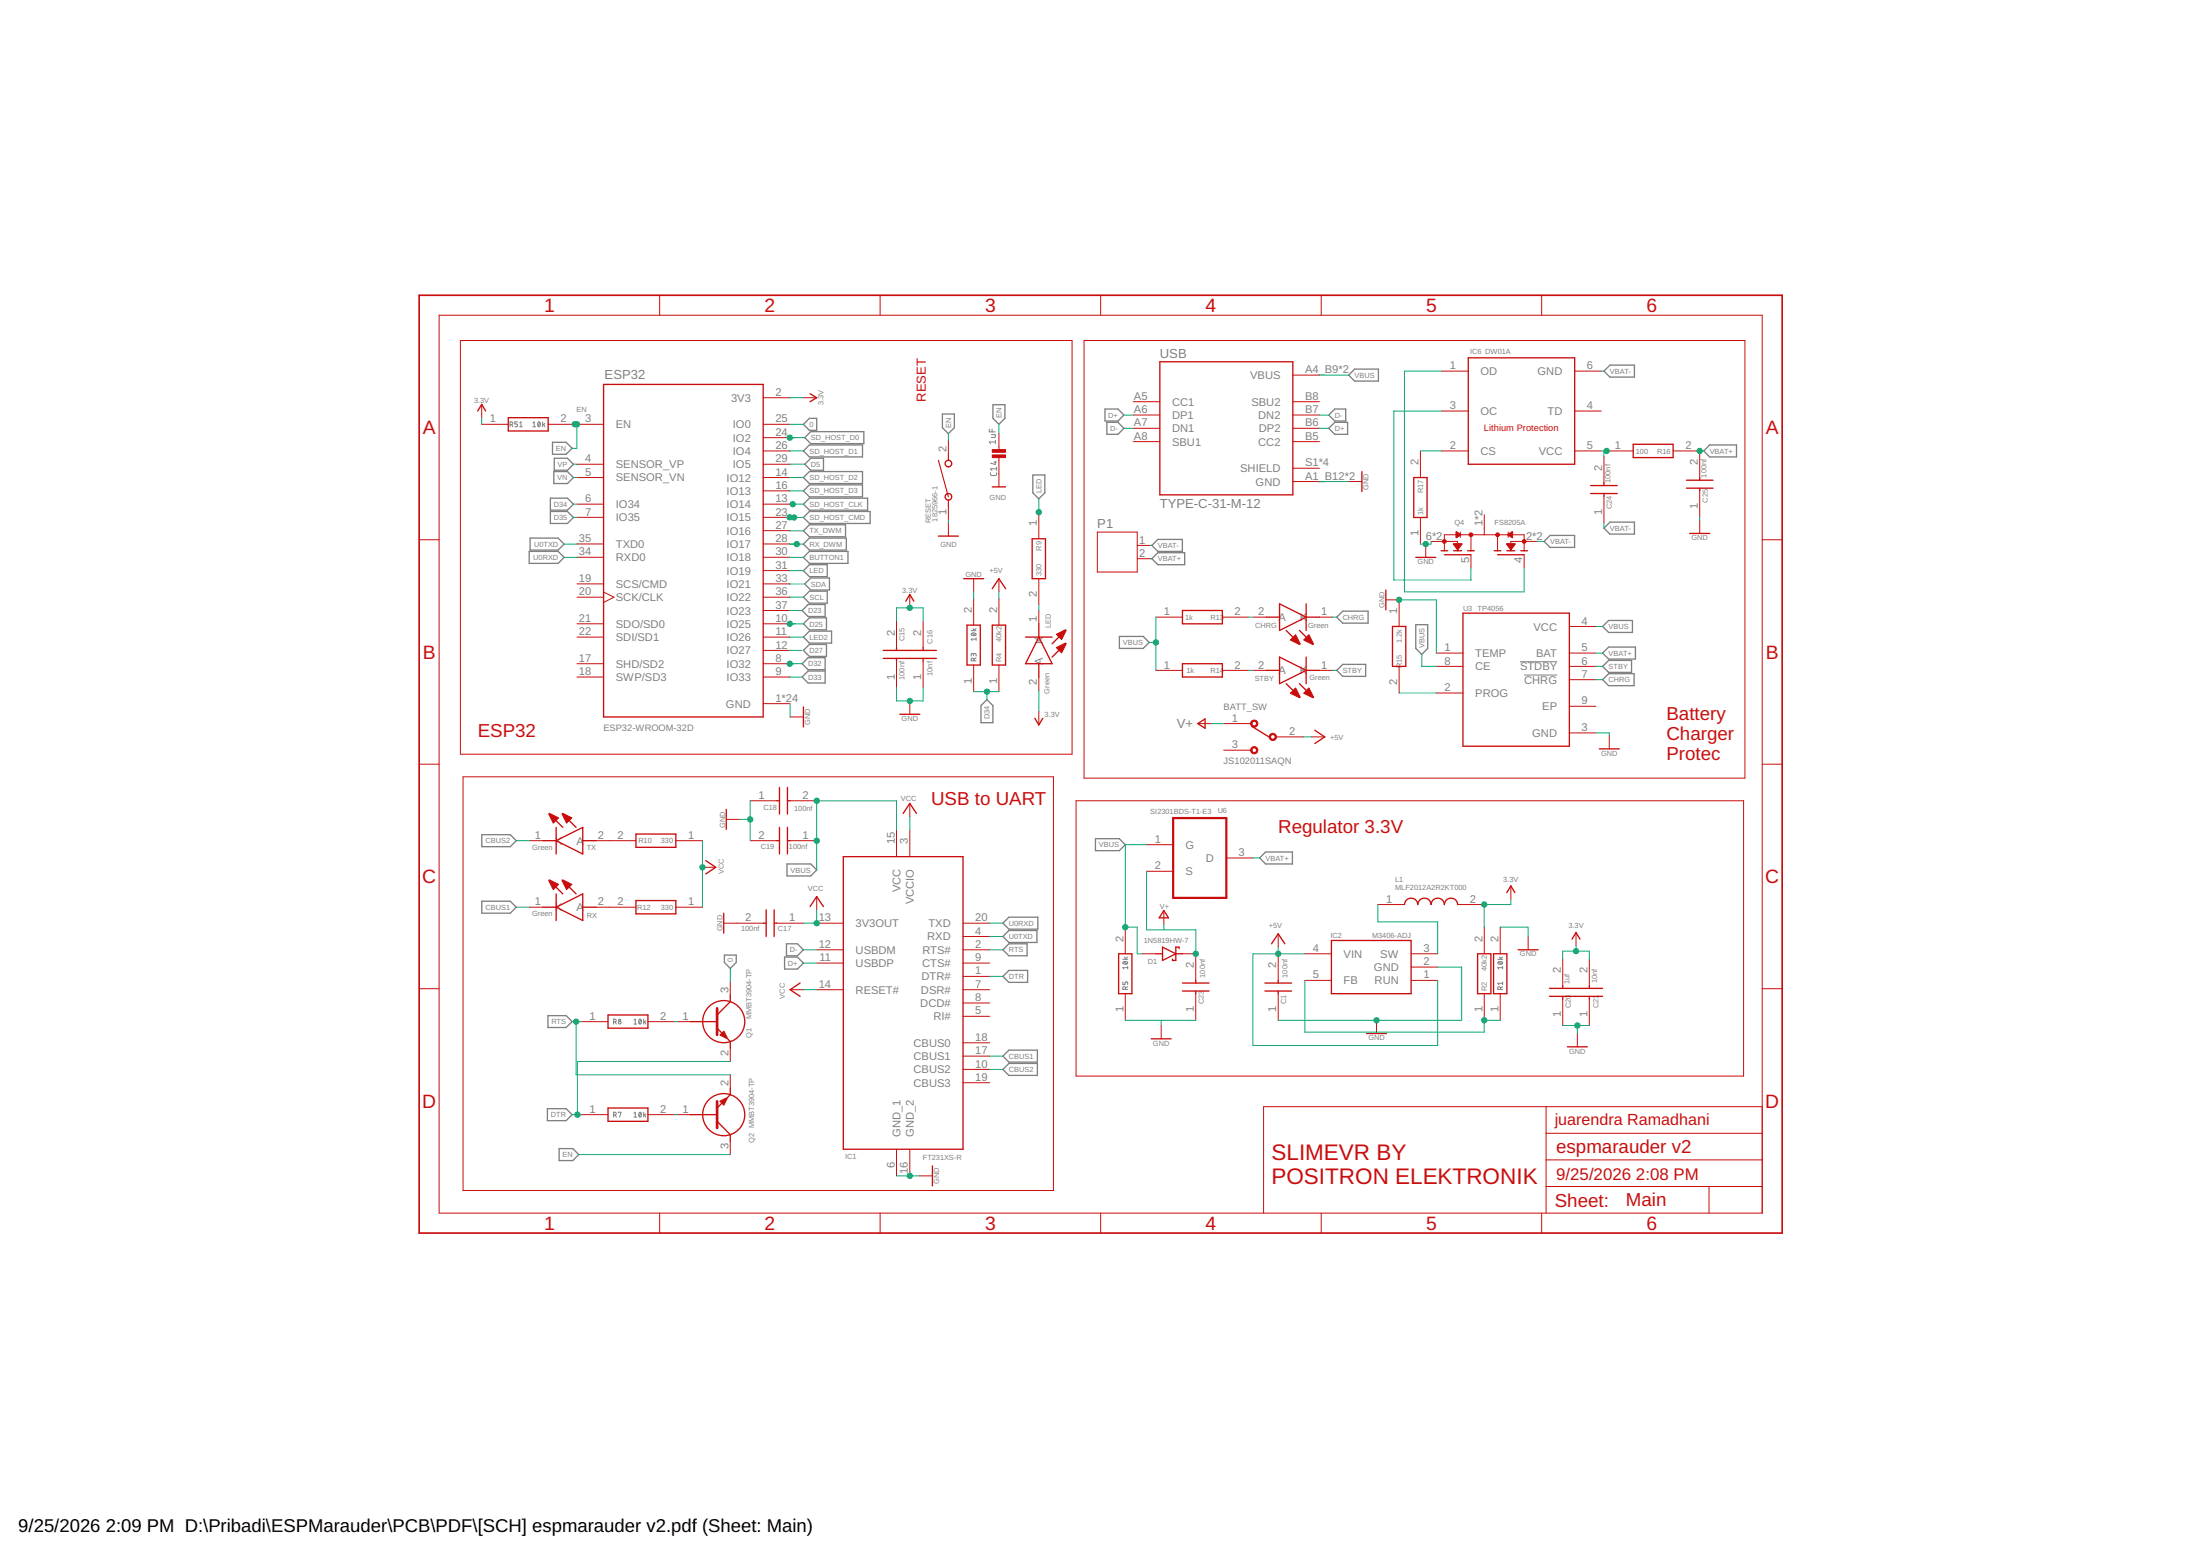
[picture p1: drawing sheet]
<svg xmlns="http://www.w3.org/2000/svg" width="420mm" height="297mm" viewBox="0 0 420 297" stroke-linecap="round" stroke-linejoin="round" font-family="sans-serif">
<g fill="none" stroke="#808080" stroke-width=".19">
<path d="M97.4 81h.5v-.4l-.5-.1v1M97.7 81l.2 .5M98.8 80.5h-.5v.4h.3l.2 .3-.1 .2-.4 .1M99.3 81.5h.5M99.3 80.8l.2-.3v1M101.8 80.8l.2-.3v1M101.8 81.5h.5M102.8 80.6a.44 .44 0 0 1 .4 .4 .44 .44 0 0 1-.4 .4l-.1-.4zM103.1 80.8l-.4 .5M103.6 80.5v1M103.8 81l.3 .5M104.1 80.8l-.5 .4"/>
<path d="M188.9 81.9v.5h1.2M189.2 90.3v.3l.2 .2h.8l.1-.2v-.3M189.3 83h.8l-.1 .5h-.7M189.5 81.9v.5M189.8 88.2h.5M190.1 88v.7l-.9-.3M190.1 84.4h-1.2l.3 .3M190.1 84.1v.6M190.3 89.2v.6M190.3 89.5h-1.1l.2 .3M185.8 120l.3 .4M186.4 120l-.4 .2"/>
<path d="M185.5 120.4h.9M185.5 121a.5 .5 0 0 1 .5-.2 .5 .5 0 0 1 .4 .4 .49 .49 0 0 1-.5 .2 .49 .49 0 0 1-.4-.4zM185.7 120.9l.5 .4M185.9 125l.1-.2h.3l.1 .4M185.9 125.1v-.3h-.3l-.1 .4M186 126.2l-.1-.5-.4 .1v.4h.9M186.4 122h-.9l.2 .3M186.4 121.8v.5M186.4 125.6l-.4 .2M290.3 126.3h7.1M291.1 128.9h6.3M117.2 195.1h.4v-.5l-.4-.1v1"/>
<path d="M117.5 195.1l.2 .4M121.1 194.8l.2-.3v1M121.1 195.5h.5M122.1 194.6a.44 .44 0 0 1 .4 .4 .44 .44 0 0 1-.4 .5l-.1-.5zM122.4 194.8l-.4 .5M122.9 194.5v1M123.1 195.1l.2 .4M123.3 194.9l-.4 .3M214.4 187.5v.5h.4l.1-.4 .2-.1 .2 .1 .1 .4M214.4 183.1h1M214.5 183.7a.49 .49 0 0 1 .5-.2 .49 .49 0 0 1 .3 .4 .5 .5 0 0 1-.8-.2zM214.7 183.6l.5 .4"/>
<path d="M214.7 182.7l.4 .4M214.9 188.6v-.2h-.4l-.1 .5h1M214.9 188.6v.3M215.4 184.7h-1l.3 .3M215.4 184.5v.5M215.4 182.7l-.5 .2M215.4 188.4l-.5 .2M286 183.1h1M286.1 183.7a.5 .5 0 0 1 .9 .2 .49 .49 0 0 1-.5 .2 .49 .49 0 0 1-.4-.4zM286.3 183.6l.5 .4M286.4 182.7l.3 .4M286.6 188.6l-.1-.2h-.3l-.2 .5h1"/>
<path d="M286.6 188.6v.3M287 184.7h-1l.3 .3M287 184.5v.5M287 187.5v.5M287 182.7l-.5 .2M287 188.4l-.4 .2M287 187.7h-1l.3 .3M117.2 212.9l.4-.2v-.4h-.4v1M117.5 212.9l.2 .4M118.1 212.4v-.1h.5l-.3 1M121.1 212.5l.2-.2v1M121.1 213.3h.5"/>
<path d="M122.1 212.4a.44 .44 0 0 1 .4 .4 .44 .44 0 0 1-.4 .4l-.1-.4zM122.4 212.5l-.4 .6M122.9 212.3v1M123.1 212.8l.2 .5M123.3 212.6l-.4 .4"/>
<circle cx="118.3" cy="195.2" r=".26"/>
<circle cx="118.3" cy="194.8" r=".21"/>
</g>
<g fill="none" stroke="#808080" stroke-width=".25">
<path d="M180 79h2.3v2.6l-1.2 1.2-1.1-1.2zM189.6 77.3h2.3v2.6l-1.1 1.1-1.2-1.1zM211 78.1h2.5l1.2 1.1-1.2 1.2h-2.5zM253.8 79.2l1.1-1.1h2.1v2.3h-2.1zM258.7 70.5h4.5v2.2h-4.5l-1.1-1.1zM307.5 69.7h4.6v2.3h-4.6l-1.2-1.2zM105.1 95.1h3.3l1.1 1.1-1.1 1.2h-3.3zM105.1 97.6h3.3l1.1 1.2-1.1 1.1h-3.3zM105.5 84.4h2.6l1.2 1.2-1.2 1.1h-2.6zM105.8 90h2.6l1.1 1.2-1.1 1.1h-2.6zM105.9 87.5h2.5l1.1 1.1-1.1 1.2h-2.5zM153.4 81l1.2-1.1h1.4v2.2h-1.4z"/>
<path d="M153.4 91.2l1.2-1.2h10.1v2.3h-10.1zM153.4 96.2l1.2-1.1h11.1v2.3h-11.1zM153.4 98.8l1.2-1.2h11.6v2.3h-11.6zM153.4 93.7l1.2-1.1h10.1v2.2h-10.1zM153.7 88.6l1.1-1.1h2.5v2.3h-2.5zM153.7 83.5l1.1-1.1h10.2v2.3h-10.2zM154.6 84.9h10.1v2.3h-10.1l-1.2-1.1zM197.3 90.7h2.2v3.4l-1.1 1.1-1.1-1.1zM211.4 80.6h2.1l1.2 1.2-1.2 1.1h-2.1zM253.8 81.8l1.1-1.2h2.5v2.3h-2.5zM307.5 99.7h4.6v2.3h-4.6l-1.2-1.2zM326.5 84.9h5.1v2.3h-5.1l-1.1-1.1z"/>
<path d="M101.1 105.3h5.5l1.1 1.1-1.1 1.1h-5.5zM101.2 102.7h5.4l1.1 1.2-1.1 1.1h-5.4zM153.2 116.5l1.1-1.1h3.3v2.3h-3.3zM153.4 103.9l1.2-1.2h7v2.3h-7zM153.4 106.4l1.2-1.1h7.3v2.2h-7.3zM153.4 101.3l1.2-1.1h6.9v2.3h-6.9zM153.4 119.1l1.2-1.2h3.2v2.3h-3.2zM153.4 114l1.2-1.1h3.4v2.2h-3.4zM153.7 111.5l1.1-1.2h3.6v2.3h-3.6zM154.6 107.8h3.4v2.3h-3.4l-1.2-1.2zM220 104.1l1.1-1.1h4.7v2.3h-4.7zM220 106.7l1.1-1.2h5.2v2.3h-5.2z"/>
<path d="M255.3 117.8l1.1-1.1h4.9v2.3h-4.9zM270.4 119.3h2.3v4.5l-1.2 1.1-1.1-1.1zM296 102.2h4.7v2.3h-4.7l-1.1-1.1zM306.1 119.6l1.1-1.2h4.6v2.3h-4.6zM153.2 126.7l1.1-1.1h3.3v2.2h-3.3zM153.2 129.2l1.1-1.1h3.3v2.3h-3.3zM153.4 124.2l1.2-1.2h3.2v2.3h-3.2zM153.4 121.6l1.2-1.1h4.2v2.3h-4.2zM187.3 134.7l1.2-1.1 1.1 1.1v3.3h-2.3zM213.8 121.5h4.5l1.2 1.1-1.2 1.2h-4.5zM256.4 126.8h4.4v2.3h-4.4l-1.1-1.1zM306.1 127.2l1.1-1.1h4.4v2.3h-4.4z"/>
<path d="M306.1 129.8l1.1-1.2h4.9v2.3h-4.9zM306.1 124.7l1.1-1.2h5.1v2.3h-5.1zM92 159.3h5.5l1.1 1.2-1.1 1.1h-5.5zM92 172h5.5l1.1 1.2-1.1 1.1h-5.5zM150.3 164.9h4.5l1.2 1.2-1.2 1.1h-4.5zM191.5 178.8l1.2-1.2h5.3v2.3h-5.3zM191.5 176.2l1.2-1.1h5.5v2.3h-5.5zM209.2 160.1h4.6l1.1 1.1-1.1 1.2h-4.6zM240.6 163.8l1.1-1.2h5.1v2.3h-5.1zM104.6 193.9h3.5l1.2 1.1-1.2 1.2h-3.5zM138.3 182.3h2.3v1.4l-1.1 1.2-1.2-1.2zM149.8 182.7h2.5l1.1 1.2-1.1 1.1h-2.5z"/>
<path d="M150.2 180.2h2.1l1.1 1.1-1.1 1.2h-2.1zM191.5 181.3l1.2-1.1h3.5v2.3h-3.5zM191.5 186.4l1.2-1.1h3.6v2.2h-3.6zM104.5 211.6h3.6l1.2 1.2-1.2 1.1h-3.6zM106.8 219.3h2.6l1.1 1.1-1.1 1.2h-2.6zM191.5 201.6l1.2-1.1h5.4v2.3h-5.4zM191.5 204.2l1.2-1.2h5.4v2.3h-5.4z"/>
</g>
<g fill="none" stroke="#c90d0c" stroke-width=".19">
<path d="M126 56.4v3.8M168.1 56.4v3.8M210.2 56.4v3.8M252.3 56.4v3.8M294.4 56.4v3.8M83.9 60.2h252.6v171.4h-252.6zM87.9 65h116.8v79h-116.8zM92 77.2v2.5M145.8 75.9h5M153.4 75.9h2.6M207 65h126.2v83.5h-126.2zM216.4 79.2h5.1"/>
<path d="M216.4 76.7h5.1M246.9 79.2h5.1M246.9 76.7h5.1M246.9 71.6h5.1M275.3 70.8h5.1M275.3 78.5h5.1M300.7 70.8h5.1M300.7 78.5h5.1M92 81h5.1M104.7 81h5.1M110.2 81h5.1M110.2 88.6h5.1"/>
<path d="M110.2 91.2h5.1M110.2 96.2h5.1M110.2 98.8h5.1M145.8 81h5M145.8 86.1h5M145.8 88.6h5M145.8 91.2h5M145.8 96.2h5M145.8 98.8h5M145.8 93.7h5M145.8 83.5h5M181.1 84.1v2.5"/>
<path d="M181.1 96.8v2.5M181.1 99.8v2.5M190.8 82.8v3.3M190.8 87.1v5.8M198.4 97.8v5M216.4 84.3h5.1M216.4 81.8h5.1M246.9 84.3h5.1M246.9 81.8h5.1M246.9 89.4h5.1M246.9 91.9h5.1M257.6 91.9h2.5"/>
<path d="M271.3 86.1v5.1M271.3 98.8v5.1M275.3 86.1h5.1M283.5 98.3v3.8M300.7 86.1h5.1M306.3 87.1v5.1M306.3 94.7v5.1M306.8 86.1h5.1M319.5 86.1h5.1v5.1M324.6 93.7v5.1M324.6 99.3v2.5M80.1 103h3.8"/>
<path d="M110.2 119.1h5.1M110.2 103.8h5.1M110.2 106.4h5.1M110.2 111.5h5.1M110.2 114h5.1M115.3 113l2 1-2 1M145.8 119.1h5M145.8 101.3h5M145.8 103.8h5M145.8 106.4h5M145.8 108.9h5M145.8 111.5h5"/>
<path d="M145.8 114h5M145.8 116.5h5M171.2 118.6v5.1M173.8 113.5v2.5M176.3 118.6v5.1M185.9 110.5v2.5M185.9 114.3v5M190.8 110.5v2.5M190.8 114.3v5M198.4 110.5v5M198.4 116.5v2.6M209.6 101.6h7.6v7.6h-7.6z"/>
<path d="M217.2 106.7h2.5M217.2 104.1h2.5M220.7 117.8h5.1M233.4 117.8h5.1M239.3 117.8h2.5M252 117.8h2.5M264.7 114.5h2.5v5.1M272.3 103.9v2.5M273.3 103.4h5.1v1.7M275.8 105.1v-3h15.3v3M278.9 101.6v1M280.9 102.1v3"/>
<path d="M280.9 105.9v2.5M286 102.1v3M288 101.6v1M291.1 105.9v2.5M293.6 103.4h-5.1v1.7M299.7 119.6h5.1M336.5 103h3.9M110.2 129.2h5.1M110.2 126.7h5.1M110.2 121.6h5.1M145.8 134.3h5M145.8 129.2h5"/>
<path d="M145.8 126.7h5M145.8 121.6h5M145.8 124.2h5M150.9 136.9h2.5M171.2 126.2v5.1M173.8 133.8v2.6M176.3 126.2v5.1M185.9 127v5M190.8 127v5M198.4 129.2v2.6M198.4 135.8v2.6M220.7 128h5.1"/>
<path d="M228.9 138.1h2.5M233.4 128h5.1M233.7 138.1h5.1M239.3 128h2.5M252 128h2.5M267.2 127.2v5.1M274.3 124.7h5.1M274.3 132.3h5.1M274.3 127.2h5.1M299.7 124.7h5.1M299.7 139.9h5.1M299.7 127.2h5.1"/>
<path d="M299.7 129.8h5.1M299.7 134.8h5.1M80.1 145.9h3.8M88.4 148.3h112.8v79h-112.8zM138.7 156.4h2.5M143.3 152.9h5.1M150.9 152.9h5.1M171.2 158.5v5M173.8 153.4v2.5M173.8 158.5v5M205.5 152.9h127.5v52.5h-127.5zM233.7 143.2h5.1"/>
<path d="M243.9 140.7h5M250.5 140.7h2.5M307.3 140.4v2.6M336.5 145.9h3.9M101.1 160.5h2.6M101.1 173.2h2.6M113.8 160.5h7.7M113.8 173.2h7.7M129.1 160.5h5.1M129.1 173.2h5.1M134.2 165.6h2.5M138.2 176.2h7.6"/>
<path d="M143.3 160.5h5.1M148.4 176.2h5M150.9 160.5h5.1M156 176.2h5.1M156 171.2v2.5M183.9 178.8h5.1M183.9 176.2h5.1M214.9 177v5.1M219 161.2h5M219 166.3h5M222.3 173.9v2.6M234.2 163.8h5.1"/>
<path d="M244.1 178.3v2.5M263.1 172.7h5.1M278.4 172.7h5.1M283.5 177v5.1M286.5 177v5.1M288.5 169.1v2.6M291.8 178.8v2.5M301 178v2.6M80.1 188.7h3.8M111 195h5.1M123.7 195h5.1M129.3 195h2.6"/>
<path d="M139.5 187.4v2.5M150.9 188.9h2.5M156 181.3h5.1M156 188.9h5.1M156 183.9h5.1M183.9 186.4h5.1M183.9 181.3h5.1M183.9 194h5.1M183.9 188.9h5.1M183.9 191.5h5.1M183.9 183.9h5.1M183.9 199.1h5.1"/>
<path d="M214.9 189.7v5.1M218.2 182.1h2.5M221.8 195.8v2.5M225.8 182.1h2.6v5.1M228.4 189.7v5.1M244.1 182.1v5.1M244.1 189.7v5.1M249.2 182.1h5.1M249.2 187.2h5.1M262.9 194.8v2.5M269.5 182.1h5.1M269.5 187.2h5.1"/>
<path d="M269.5 184.6h5.1M283.5 189.7v5.1M286.5 189.7v5.1M298.4 183.1v5.1M298.4 190.7v5.1M301.2 197.3v2.5M303.5 183.1v5.1M303.5 190.7v5.1M336.5 188.7h3.9M111 212.8h5.1M123.7 212.8h5.1M129.3 212.8h2.6"/>
<path d="M139.5 200.1v2.5M139.5 205.2v2.5M139.5 217.9v2.5M171.2 219.4v5.1M173.8 219.4v5.1M183.9 204.2h5.1M183.9 201.6h5.1M183.9 206.7h5.1M295.3 211.3v20.3M295.3 216.3h41.2M336.5 211.3h-95.2v20.3M126 231.6v3.8"/>
<path d="M168.1 231.6v3.8M175.5 224.5h2.6M210.2 231.6v3.8M252.3 231.6v3.8M294.4 231.6v3.8M295.3 226.5h41.2M295.3 221.4h41.2M326.4 226.5v5.1"/>
</g>
<g fill="none" stroke="#c90d0c" stroke-width=".25">
<path d="M91.2 78.5l.8-1.3 .8 1.3M97.1 79.7h7.6v2.6h-7.6zM115.3 73.4h30.5v63.5h-30.5zM154.7 75.2l1.3 .7-1.3 .8M221.5 69.1h25.4v25.4h-25.4zM280.4 68.3h20.3v20.3h-20.3zM189.5 92.9h2.5M260.1 90v3.8M270 91.2h2.5v7.6h-2.5zM303.8 94.2h5.1M303.8 92.7h5.1M306.3 92.2v.5"/>
<path d="M306.3 94.2v.5M311.9 84.8h7.6v2.6h-7.6zM322.1 93.2h5.1M322.1 91.7h5.1M324.6 91.2v.5M324.6 93.2v.5M173 114.8l.8-1.3 .7 1.3M179.2 102.3h3.8M184 110.5h3.9M184.7 119.3h2.5v7.7h-2.5zM189.5 119.3h2.5v7.7h-2.5zM189.5 112.4l1.3-1.9 1.2 1.9"/>
<path d="M197.1 102.8h2.6v7.7h-2.6zM198.4 119.1v2.5M225.8 116.5h7.6v2.6h-7.6zM241.8 117.8h2.6M244.4 115.3l5 2.5-5 2.6zM249.4 115.3v5.1M249.4 117.8h2.6M264.7 112.6v3.8M265.9 119.6h2.6v7.6h-2.6zM270.4 106.4h3.8M275.2 105.1h1.3M275.8 105.9h5.1"/>
<path d="M277.6 105.1h1.5M279.4 117.1h20.3v25.4h-20.3zM280.3 105.1h1.3M285.4 105.1h1.2M286 105.9h5.1M287.8 105.1h1.5M290.4 105.1h1.3M322.7 101.8h3.8M153.4 135v3.8M168.7 125.7h10.1M168.7 124.2h10.1M171.2 123.7v.5"/>
<path d="M171.2 125.7v.5M171.9 136.4h3.8M176.3 123.7v.5M176.3 125.7v.5M195.9 121.6h5M197.6 137.1l.8 1.3 .8-1.3M198.4 121.6l2.5 5.1h-5zM198.4 126.7v2.5M203.5 120.4l-2.6 2.5M203.5 122.9l-2.6 2.5M225.8 126.7h7.6v2.5h-7.6zM228.7 138.1l1.4-.9v1.8z"/>
<path d="M239 138.6l3.3 2.1M241.8 128h2.6M244.4 125.4l5 2.6-5 2.5zM245.6 130.5l2.6 2.6M245.6 120.4l2.6 2.5M248.2 130.5l2.5 2.6M248.2 120.4l2.5 2.5M249.4 125.4v5.1M249.4 128h2.6M251.1 139.4l1.9 1.3-1.9 1.2M104.9 155.4l2.6 2.5M106.2 157.9v5.1"/>
<path d="M107.5 155.4l2.5 2.5M121.5 159.2h7.6v2.6h-7.6zM138.7 154.5v3.8M148.4 152.9h.5M148.9 150.3v5.1M148.9 157.9v5.1M150.4 150.3v5.1M150.4 157.9v5.1M150.4 152.9h.5M172.5 155.3l1.3-1.9 1.2 1.9M305.4 143h3.8M103.7 160.5h2.5"/>
<path d="M103.7 173.2h2.5M104.9 168.1l2.6 2.5M106.2 160.5l5.1-2.6v5.1zM106.2 173.2l5.1-2.6v5.1zM106.2 170.6v5.1M107.5 168.1l2.5 2.5M111.3 160.5h2.5M111.3 173.2h2.5M121.5 171.9h7.6v2.6h-7.6zM134.8 164.3l1.9 1.3-1.9 1.2M138.2 174.3v3.8M145.8 176.2h.5"/>
<path d="M146.3 173.7v5.1M147.8 173.7v5.1M147.8 176.2h.6M148.4 160.5h.5M150.4 160.5h.5M154.7 173.1l1.3-1.9 1.2 1.9M161.1 163.5h22.8v55.9h-22.8zM222.3 173.8l.9 1.4h-1.8zM254.3 179.5h15.2v10.2h-15.2zM268.2 172.7a1.27 1.27 0 0 1 1.3-1.2 1.27 1.27 0 0 1 1.3 1.2 1.27 1.27 0 0 1 1.2-1.2 1.27 1.27 0 0 1 1.3 1.2 1.27 1.27 0 0 1 1.3-1.2 1.27 1.27 0 0 1 1.2 1.2 1.27 1.27 0 0 1 1.3-1.2 1.27 1.27 0 0 1 1.3 1.2M287.8 170.4l.7-1.3 .8 1.3M300.2 179.3l.8-1.3 .8 1.3"/>
<path d="M116.1 193.8h7.6v2.5h-7.6zM131.9 195h5M136.9 196.3l2.6 2.5v1.3M139.5 189.9v1.3l-2.6 2.6M152.8 187.7l-1.9 1.2 1.9 1.3M213.6 182.1h2.6v7.6h-2.6zM219.9 198.3h3.8M220.7 182.1h1.3M222 180.8l2.6 1.3-2.6 1.2zM224.6 182.1h1.2M225.2 181.1v-.3h-.6v2.5h-.7v-.2M225.8 189.2h5.1"/>
<path d="M225.8 187.7h5.1M228.4 187.2v.5M228.4 189.2v.5M241.6 189.2h5.1M241.6 187.7h5.1M242.8 180.2l1.3-1.9 1.3 1.9M244.1 187.2v.5M244.1 189.2v.5M261 197.3h3.8M282.2 182.1h2.5v7.6h-2.5zM285.2 182.1h2.6v7.6h-2.6zM289.9 181.3h3.9"/>
<path d="M295.9 190.2h10.2M295.9 188.7h10.2M298.4 188.2v.5M298.4 190.2v.5M299.3 199.8h3.8M303.5 188.2v.5M303.5 190.2v.5M116.1 211.5h7.6v2.6h-7.6zM131.9 212.8h5M136.9 214.1l2.6 2.5v1.3M139.5 207.7v1.3l-2.6 2.5M178.1 222.6v3.8"/>
<circle cx="181.1" cy="94.8" r=".63"/>
<circle cx="181.1" cy="88.5" r=".64"/>
<circle cx="138.2" cy="195" r="4"/>
<circle cx="138.2" cy="212.8" r="4"/>
</g>
<g fill="#c90d0c" stroke="#c90d0c" stroke-width=".19">
<path d="M189.5 86.8h2.5v.6h-2.5z"/>
<path d="M189.5 85.8h2.5v.5h-2.5z"/>
</g>
<g fill="#c90d0c" stroke="#c90d0c" stroke-width=".19">
<path d="M201.7 121.1l1.8-.9 .1 .1-.9 1.8z" fill-rule="evenodd"/>
<path d="M201.7 123.6l1.8-.9 .1 .2-.9 1.7z" fill-rule="evenodd"/>
<path d="M137.5 197.6l.7-.8 .7 1.3-.2 .1z" fill-rule="evenodd"/>
<path d="M137.5 210.2l1.2-.6 .2 .1-.7 1.3z" fill-rule="evenodd"/>
<path d="M104.8 155.4l.1-.1 1.8 .8-1 1z" fill-rule="evenodd"/>
<path d="M107.3 155.4l.2-.1 1.7 .8-1 1z" fill-rule="evenodd"/>
<path d="M104.8 168.1l.1-.2 1.8 .9-1 1z" fill-rule="evenodd"/>
<path d="M107.3 168.1l.2-.2 1.7 .9-1 1z" fill-rule="evenodd"/>
<path d="M239 137.7a.69 .69 0 0 1 1.1 0 .69 .69 0 0 1-.4 1.1 .69 .69 0 0 1-.9-.7h.3a.44 .44 0 0 1 .6-.3 .44 .44 0 0 1 .1 .7 .44 .44 0 0 1-.7-.2v-.2h-.3z" fill-rule="evenodd"/>
<path d="M239 142.7a.69 .69 0 0 1 1.1 .1 .69 .69 0 0 1-.4 1.1 .69 .69 0 0 1-.9-.7h.3a.44 .44 0 0 1 .6-.4 .44 .44 0 0 1 .1 .8 .44 .44 0 0 1-.7-.2v-.2h-.3z" fill-rule="evenodd"/>
<path d="M242.6 140.2a.69 .69 0 0 1 1.1 .1 .69 .69 0 0 1-.4 1 .69 .69 0 0 1-.9-.6h.3a.44 .44 0 0 1 .6-.4 .44 .44 0 0 1 .1 .7 .44 .44 0 0 1-.7-.2v-.1h-.3z" fill-rule="evenodd"/>
<path d="M287.9 102.1l1-.6v1.1z" fill-rule="evenodd"/>
<path d="M287.7 103.8l1.7 .1-.9 1.1z" fill-rule="evenodd"/>
<path d="M277.6 103.8l1.6 .1-.8 1.1z" fill-rule="evenodd"/>
<path d="M278.1 101.5l.9 .6-.9 .6z" fill-rule="evenodd"/>
<path d="M249 132.3l1-1 .9 1.8-.2 .1z" fill-rule="evenodd"/>
<path d="M246.4 132.3l1-1 .9 1.8-.1 .1z" fill-rule="evenodd"/>
<path d="M249 122.2l1-1 .9 1.7-.2 .2z" fill-rule="evenodd"/>
<path d="M246.4 122.2l1-1 .9 1.7-.1 .2z" fill-rule="evenodd"/>
<circle cx="291.1" cy="103.4" r=".36"/>
<circle cx="286" cy="102.1" r=".36"/>
<circle cx="275.8" cy="103.4" r=".36"/>
<circle cx="280.9" cy="102.1" r=".36"/>
</g>
<path d="M136.9 192.5v5M136.9 210.2v5.1" fill="none" stroke="#c90d0c" stroke-width=".51"/>
<path d="M80.1 56.4h260.3v179h-260.3z" fill="none" stroke="#c90d0c" stroke-width=".32"/>
<path d="M224 156.2h10.2v15.2h-10.2z" fill="none" stroke="#c90d0c" stroke-width=".42"/>
<path d="M179.2 87.9l1.9 6.9M181.1 86.6v1.3M181.1 95.5v1.3" fill="none" stroke="#c90d0c" stroke-width=".21"/>
<g fill="none" stroke="#0dab76" stroke-width=".19">
<path d="M92 79.7v1.3M153.4 75.9h-2.5M214.7 79.2h1.7M252 71.6h5.6M252 79.2h1.8M275.3 70.8h-7.1v42.2h22.9v-4.6M275.3 78.5h-9.1v32.2h14.7v-2.3M305.8 70.8h.5M109.5 88.6h.7M109.5 96.2h.7M109.5 96.2v.1M109.5 98.8h.7"/>
<path d="M109.5 98.8h.1M110.2 81v4.6h-.9M110.2 91.2h-.7M110.3 81h-.5M150.8 98.8h.1M150.8 96.2h2.6M150.8 98.8h2.6M151.4 96.2v.1M151.7 98.8h.1M153.4 81h-2.5M153.4 86.1h-2.5M153.4 91.2h-2.5"/>
<path d="M153.4 93.7h-2.5M153.7 88.6h-2.8M153.7 83.5l-2.8 .1M153.7 83.5v.1M181.1 82.8v1.3M181.1 99.3v.5M190.8 81v1.8M198.4 95.2v2.6M214.7 81.8h1.7M252 91.9h5.6M252 81.8h1.8M271.3 86.1h4"/>
<path d="M305.8 86.1h1M306.3 86.1v1M306.3 99.8v1M324.6 98.8v.5M324.6 86.1h.8M107.7 103.9h2.6M107.7 106.4h2.6M110.2 103.8v.1M110.2 106.4h.1M150.8 103.8l2.6 .1M150.8 106.4h2.6M150.8 101.3h2.6"/>
<path d="M150.8 101.3h.1M150.8 108.9h2.6M150.8 111.5h.1M150.8 111.5h2.9M150.9 119.1h2.6M152.2 103.8v.1M153.2 116.5l-2.3 .1M153.4 114h-2.5M171.2 118.6v-2.6h5.1v2.6M185.9 113v1.3M190.8 113v1.3M198.4 115.5v1"/>
<path d="M219.7 106.7h.3M219.7 104.1h.3M220.7 117.8v10.2M238.5 117.8h.8M254.5 117.8h.8M267.2 114.5h7.1v10.2M273.3 103.4v.5h-2M293.6 103.4h1.3M304.8 119.6h1.3M150.9 126.7h2.3M150.9 134.3v2.6M153.2 129.2l-2.3 .1"/>
<path d="M153.2 124.2h-2.3M153.4 121.6h-2.5M171.2 131.3v2.5h5.1v-2.5M185.9 132h4.9M188.5 132v1.6M198.4 131.8v4M219.5 122.6h1.2M231.4 138.1h2.3M238.5 128h.8M254.5 128h.8M267.2 132.3h7.1M271.5 124.9v2.3h2.8"/>
<path d="M304.8 139.9h2.5v.5M304.8 127.2h1.3M304.8 129.8h1.3M304.8 124.7h1.3M141.2 156.4h2.1M143.3 152.9v7.6M171.2 158.5v-5.6h-15.2v13.2M173.8 155.9v2.6M248.9 140.7h1.6M98.6 173.2h2.5M98.6 160.5h2.5M134.2 160.5v12.7"/>
<path d="M156 173.7v2.5h-2.6M189 178.8h2.5M189 176.2h2.5M219 161.2h-4.1v15.8h2.3v5.1h1M219 166.3v11.2h9.4v4.6M222.3 176.5v1M239.3 163.8h1.3M263.1 172.7v3.3h11.5v6.1M286.5 177h5.3v1.8M288.5 171.7v1h-5v4.3M109.3 195h1.7M110 195v10.2h29.5"/>
<path d="M128.8 195h.5M139.5 184.9v2.5M153.4 181.3h2.6M153.4 183.9h2.6M153.4 188.9h2.6M189 181.3h2.5M189 186.4h2.5M214.9 194.8h13.5M221.8 194.8v1M244.1 180.8v1.3M249.2 187.2v9.8h34.3v-2.2h3M249.2 182.1h-9.9v17.5h35.3v-12.4"/>
<path d="M274.6 184.6h4.5v10.2h-35M298.4 195.8h5.1M298.4 183.1v-1.5h5.1v1.5M301 180.6v1M301.2 195.8v1.5M109.3 212.8h1.7M128.8 212.8h.5M139.5 202.6h-29.2v10.2M189 201.6h2.5M189 204.2h2.5M110.5 220.4h29M171.2 224.5h4.3"/>
</g>
<g fill="#0dab76" stroke="#0dab76" stroke-width=".19">
<circle cx="173.8" cy="133.8" r=".51"/>
<circle cx="143.3" cy="156.4" r=".51"/>
<circle cx="173.8" cy="224.5" r=".51"/>
<circle cx="272.3" cy="103.9" r=".51"/>
<circle cx="301.2" cy="195.8" r=".51"/>
<circle cx="262.9" cy="194.8" r=".51"/>
<circle cx="267.2" cy="114.5" r=".51"/>
<circle cx="220.7" cy="122.6" r=".51"/>
<circle cx="156" cy="160.5" r=".51"/>
<circle cx="156" cy="152.9" r=".51"/>
<circle cx="214.9" cy="177" r=".51"/>
<circle cx="110" cy="195" r=".51"/>
<circle cx="110.3" cy="212.8" r=".51"/>
<circle cx="156" cy="176.2" r=".51"/>
<circle cx="134.2" cy="165.6" r=".51"/>
<circle cx="173.8" cy="116" r=".51"/>
<circle cx="301" cy="181.6" r=".51"/>
<circle cx="283.5" cy="172.7" r=".51"/>
<circle cx="324.6" cy="86.1" r=".51"/>
<circle cx="306.8" cy="86.1" r=".51"/>
<circle cx="152.2" cy="103.9" r=".51"/>
<circle cx="188.5" cy="132" r=".51"/>
<circle cx="150.8" cy="126.7" r=".51"/>
<circle cx="150.8" cy="119.1" r=".51"/>
<circle cx="151.4" cy="96.2" r=".51"/>
<circle cx="151.7" cy="98.8" r=".51"/>
<circle cx="150.8" cy="98.8" r=".51"/>
<circle cx="109.8" cy="81" r=".51"/>
<circle cx="110.2" cy="81" r=".51"/>
<circle cx="198.4" cy="97.8" r=".51"/>
<circle cx="150.8" cy="83.5" r=".51"/>
<circle cx="244.1" cy="182.1" r=".51"/>
<circle cx="283.5" cy="194.8" r=".51"/>
<circle cx="228.4" cy="182.1" r=".51"/>
</g>
<g font-size="4.3" fill="#c90d0c">
<text x="242.8" y="221.4">SLIMEVR BY</text>
<text x="242.8" y="226">POSITRON ELEKTRONIK</text>
</g>
<g font-size="3.7" fill="#c90d0c">
<text x="103.9" y="59.6">1</text>
<text x="146" y="59.6">2</text>
<text x="188.1" y="59.6">3</text>
<text x="230.2" y="59.6">4</text>
<text x="272.4" y="59.6">5</text>
<text x="314.5" y="59.6">6</text>
<text x="80.7" y="82.9">A</text>
<text x="337.2" y="82.9">A</text>
<text x="80.7" y="125.7">B</text>
<text x="337.2" y="125.7">B</text>
<text x="80.6" y="168.6">C</text>
<text x="337.1" y="168.6">C</text>
<text x="80.6" y="211.5">D</text>
<text x="337.1" y="211.5">D</text>
<text x="103.9" y="234.8">1</text>
<text x="146" y="234.8">2</text>
<text x="188.1" y="234.8">3</text>
<text x="230.2" y="234.8">4</text>
<text x="272.4" y="234.8">5</text>
<text x="314.5" y="234.8">6</text>
</g>
<g font-size="3.6" fill="#c90d0c">
<text x="318.3" y="137.4">Battery</text>
<text x="91.2" y="140.7">ESP32</text>
<text x="318.3" y="141.2">Charger</text>
<text x="318.3" y="145">Protec</text>
<text x="177.8" y="153.6">USB to UART</text>
<text x="244.1" y="159">Regulator 3.3V</text>
<text x="297.2" y="220.2">espmarauder v2</text>
<text x="296.9" y="230.4">Sheet:</text>
<text x="310.5" y="230.3">Main</text>
</g>
<g font-size="3.5">
<text x="3.5" y="292.5">9/25/2026</text>
<text x="20.2" y="292.5">2:09 PM D:\Pribadi\ESPMarauder\PCB\PDF\[SCH] espmarauder v2.pdf (Sheet: Main)</text>
</g>
<g font-size="3.2" fill="#c90d0c">
<text x="297.2" y="225.2">9/25/2026</text>
<text x="312.4" y="225.2">2:08 PM</text>
</g>
<text font-size="3.1" fill="#c90d0c" x="296.9" y="214.8">juarendra Ramadhani</text>
<g font-size="2.5" fill="#808080">
<text x="221.5" y="68.3">USB</text>
<text x="115.5" y="72.3">ESP32</text>
<text x="209.6" y="100.8">P1</text>
<text x="221.5" y="97">TYPE-C-31-M-12</text>
<text x="224.7" y="138.9">V+</text>
</g>
<text font-size="2.5" fill="#c90d0c" x="176.8" y="76.7" transform="rotate(-90 176.8 76.7)">RESET</text>
<g font-size="2.1" fill="#808080">
<text x="249.2" y="71.3">A4_B9*2</text>
<text x="276.9" y="70.5">1</text>
<text x="282.8" y="71.6">OD</text>
<text x="293.6" y="71.6">GND</text>
<text x="303.1" y="70.5">6</text>
<text x="139.6" y="76.7">3V3</text>
<text x="148.1" y="75.6">2</text>
<text x="216.6" y="76.3">A5</text>
<text x="223.8" y="77.4">CC1</text>
<text x="238.8" y="72.4">VBUS</text>
<text x="239" y="77.4">SBU2</text>
<text x="249.2" y="76.3">B8</text>
<text x="93.5" y="80.6">1</text>
<text x="107" y="80.6">2</text>
<text x="111.8" y="80.6">3</text>
<text x="117.6" y="81.8">EN</text>
<text x="140" y="81.8">IO0</text>
<text x="148.1" y="83.2">24</text>
<text x="148.1" y="80.6">25</text>
<text x="216.6" y="78.9">A6</text>
<text x="216.6" y="83.9">A8</text>
<text x="216.6" y="81.4">A7</text>
<text x="223.8" y="80">DP1</text>
<text x="223.8" y="82.5">DN1</text>
<text x="240.3" y="80">DN2</text>
<text x="240.4" y="82.5">DP2</text>
<text x="249.2" y="81.4">B6</text>
<text x="249.2" y="83.9">B5</text>
<text x="249.2" y="78.9">B7</text>
<text x="276.9" y="78.1">3</text>
<text x="282.8" y="79.2">OC</text>
<text x="295.5" y="79.2">TD</text>
<text x="303.1" y="78.1">4</text>
<text x="111.8" y="88.3">4</text>
<text x="117.6" y="89.4">SENSOR_VP</text>
<text x="140" y="84.3">IO2</text>
<text x="140" y="86.8">IO4</text>
<text x="140" y="89.4">IO5</text>
<text x="148.1" y="85.7">26</text>
<text x="148.1" y="88.3">29</text>
<text x="180.8" y="86.2" transform="rotate(-90 180.8 86.2)">2</text>
<text x="223.8" y="85.1">SBU1</text>
<text x="240.3" y="85.1">CC2</text>
<text x="249.2" y="89">S1*4</text>
<text x="270.9" y="88.8" transform="rotate(-90 270.9 88.8)">2</text>
<text x="276.9" y="85.7">2</text>
<text x="282.8" y="86.8">CS</text>
<text x="293.9" y="86.8">VCC</text>
<text x="303.1" y="85.7">5</text>
<text x="306" y="89.8" transform="rotate(-90 306 89.8)">2</text>
<text x="308.4" y="85.7">1</text>
<text x="321.9" y="85.7">2</text>
<text x="324.3" y="88.8" transform="rotate(-90 324.3 88.8)">2</text>
<text x="111.8" y="90.8">5</text>
<text x="111.8" y="95.9">6</text>
<text x="117.6" y="91.9">SENSOR_VN</text>
<text x="138.8" y="91.9">IO12</text>
<text x="138.8" y="94.5">IO13</text>
<text x="148.1" y="95.9">13</text>
<text x="148.1" y="90.8">14</text>
<text x="148.1" y="93.3">16</text>
<text x="236.9" y="90.1">SHIELD</text>
<text x="239.8" y="92.7">GND</text>
<text x="249.2" y="91.6">A1_B12*2</text>
<text x="111.8" y="98.4">7</text>
<text x="117.6" y="97">IO34</text>
<text x="117.6" y="99.5">IO35</text>
<text x="138.8" y="97">IO14</text>
<text x="138.8" y="99.5">IO15</text>
<text x="148.1" y="98.4">23</text>
<text x="148.1" y="101">27</text>
<text x="180.8" y="98.3" transform="rotate(-90 180.8 98.3)">1</text>
<text x="198" y="100.5" transform="rotate(-90 198 100.5)">1</text>
<text x="283.1" y="100.5" transform="rotate(-90 283.1 100.5)">1*2</text>
<text x="306" y="98.2" transform="rotate(-90 306 98.2)">1</text>
<text x="324.3" y="97.2" transform="rotate(-90 324.3 97.2)">1</text>
<text x="110.6" y="106">34</text>
<text x="110.6" y="103.5">35</text>
<text x="117.6" y="107.2">RXD0</text>
<text x="117.6" y="104.6">TXD0</text>
<text x="138.8" y="102.1">IO16</text>
<text x="138.8" y="104.6">IO17</text>
<text x="138.8" y="107.2">IO18</text>
<text x="148.1" y="103.5">28</text>
<text x="148.1" y="106">30</text>
<text x="217.5" y="106.3">2</text>
<text x="217.5" y="103.8">1</text>
<text x="270.9" y="102.3" transform="rotate(-90 270.9 102.3)">1</text>
<text x="272.3" y="103">6*2</text>
<text x="280.6" y="107.4" transform="rotate(-90 280.6 107.4)">5</text>
<text x="290.7" y="107.4" transform="rotate(-90 290.7 107.4)">4</text>
<text x="291.4" y="103">2*2</text>
<text x="110.6" y="111.1">19</text>
<text x="110.6" y="113.7">20</text>
<text x="117.6" y="112.2">SCS/CMD</text>
<text x="138.8" y="109.7">IO19</text>
<text x="138.8" y="112.2">IO21</text>
<text x="148.1" y="108.6">31</text>
<text x="148.1" y="111.1">33</text>
<text x="148.1" y="113.7">36</text>
<text x="198" y="114" transform="rotate(-90 198 114)">2</text>
<text x="110.6" y="118.7">21</text>
<text x="117.6" y="114.8">SCK/CLK</text>
<text x="117.6" y="119.9">SDO/SD0</text>
<text x="138.8" y="119.9">IO25</text>
<text x="138.8" y="114.8">IO22</text>
<text x="138.8" y="117.3">IO23</text>
<text x="148.1" y="118.7">10</text>
<text x="148.1" y="116.2">37</text>
<text x="185.6" y="117" transform="rotate(-90 185.6 117)">2</text>
<text x="190.4" y="117" transform="rotate(-90 190.4 117)">2</text>
<text x="198" y="118.7" transform="rotate(-90 198 118.7)">1</text>
<text x="222.3" y="117.5">1</text>
<text x="235.8" y="117.5">2</text>
<text x="240.3" y="117.5">2</text>
<text x="244.2" y="118.6">A</text>
<text x="248.2" y="118.6">K</text>
<text x="252.3" y="117.5">1</text>
<text x="266.9" y="117.3" transform="rotate(-90 266.9 117.3)">1</text>
<text x="302.1" y="119.2">4</text>
<text x="110.6" y="121.3">22</text>
<text x="117.6" y="122.4">SDI/SD1</text>
<text x="138.8" y="122.4">IO26</text>
<text x="138.8" y="124.9">IO27</text>
<text x="148.1" y="121.3">11</text>
<text x="148.1" y="123.8">12</text>
<text x="170.9" y="121.3" transform="rotate(-90 170.9 121.3)">2</text>
<text x="175.9" y="121.3" transform="rotate(-90 175.9 121.3)">2</text>
<text x="199.2" y="122.8" transform="rotate(-90 199.2 122.8)">K</text>
<text x="275.9" y="124.3">1</text>
<text x="281.7" y="125.4">TEMP</text>
<text x="292.9" y="120.4">VCC</text>
<text x="293.4" y="125.4">BAT</text>
<text x="302.1" y="124.3">5</text>
<text x="110.6" y="126.4">17</text>
<text x="110.6" y="128.9">18</text>
<text x="117.6" y="127.5">SHD/SD2</text>
<text x="117.6" y="130">SWP/SD3</text>
<text x="138.8" y="130">IO33</text>
<text x="138.8" y="127.5">IO32</text>
<text x="148.1" y="128.9">9</text>
<text x="148.1" y="126.4">8</text>
<text x="170.9" y="129.7" transform="rotate(-90 170.9 129.7)">1</text>
<text x="175.9" y="129.7" transform="rotate(-90 175.9 129.7)">1</text>
<text x="185.6" y="130.5" transform="rotate(-90 185.6 130.5)">1</text>
<text x="190.4" y="130.5" transform="rotate(-90 190.4 130.5)">1</text>
<text x="198" y="130.8" transform="rotate(-90 198 130.8)">2</text>
<text x="199.2" y="126.9" transform="rotate(-90 199.2 126.9)">A</text>
<text x="222.3" y="127.6">1</text>
<text x="235.8" y="127.6">2</text>
<text x="240.3" y="127.6">2</text>
<text x="244.2" y="128.7">A</text>
<text x="248.2" y="128.7">K</text>
<text x="252.3" y="127.6">1</text>
<text x="266.9" y="130.7" transform="rotate(-90 266.9 130.7)">2</text>
<text x="275.9" y="131.9">2</text>
<text x="275.9" y="126.9">8</text>
<text x="281.7" y="128">CE</text>
<text x="290.3" y="128">STDBY</text>
<text x="291.1" y="130.5">CHRG</text>
<text x="302.1" y="126.9">6</text>
<text x="302.1" y="129.4">7</text>
<text x="138.6" y="135.1">GND</text>
<text x="148.1" y="134">1*24</text>
<text x="235.3" y="137.8">1</text>
<text x="281.7" y="133.1">PROG</text>
<text x="294.6" y="135.6">EP</text>
<text x="302.1" y="134.5">9</text>
<text x="235.3" y="142.9">3</text>
<text x="246.2" y="140.3">2</text>
<text x="292.6" y="140.7">GND</text>
<text x="302.1" y="139.6">3</text>
<text x="144.8" y="152.5">1</text>
<text x="153.2" y="152.5">2</text>
<text x="102.1" y="160.1">1</text>
<text x="106" y="161.2">K</text>
<text x="110.1" y="161.2">A</text>
<text x="114.2" y="160.1">2</text>
<text x="117.9" y="160.1">2</text>
<text x="131.4" y="160.1">1</text>
<text x="144.8" y="160.1">2</text>
<text x="153.2" y="160.1">1</text>
<text x="170.9" y="161.2" transform="rotate(-90 170.9 161.2)">15</text>
<text x="173.4" y="161.2" transform="rotate(-90 173.4 161.2)">3</text>
<text x="220.5" y="160.9">1</text>
<text x="220.5" y="166">2</text>
<text x="226.4" y="162">G</text>
<text x="226.4" y="167.1">S</text>
<text x="230.3" y="164.5">D</text>
<text x="236.5" y="163.4">3</text>
<text x="102.1" y="172.8">1</text>
<text x="106" y="173.9">K</text>
<text x="110.1" y="173.9">A</text>
<text x="114.2" y="172.8">2</text>
<text x="117.9" y="172.8">2</text>
<text x="131.4" y="172.8">1</text>
<text x="172" y="170.4" transform="rotate(-90 172 170.4)">VCC</text>
<text x="174.5" y="172.6" transform="rotate(-90 174.5 172.6)">VCCIO</text>
<text x="264.7" y="172.3">1</text>
<text x="280.7" y="172.3">2</text>
<text x="142.3" y="175.9">2</text>
<text x="150.7" y="175.9">1</text>
<text x="156.4" y="175.9">13</text>
<text x="163.4" y="177">3V3OUT</text>
<text x="177.1" y="179.5">RXD</text>
<text x="177.3" y="177">TXD</text>
<text x="186.3" y="178.4">4</text>
<text x="186.3" y="175.9">20</text>
<text x="214.5" y="179.7" transform="rotate(-90 214.5 179.7)">2</text>
<text x="283.1" y="179.7" transform="rotate(-90 283.1 179.7)">2</text>
<text x="286.2" y="179.7" transform="rotate(-90 286.2 179.7)">2</text>
<text x="156.4" y="181">12</text>
<text x="156.5" y="183.5">11</text>
<text x="163.4" y="184.6">USBDP</text>
<text x="163.4" y="182.1">USBDM</text>
<text x="176.1" y="184.6">CTS#</text>
<text x="176.2" y="182.1">RTS#</text>
<text x="186.3" y="181">2</text>
<text x="186.3" y="183.5">9</text>
<text x="228" y="184.8" transform="rotate(-90 228 184.8)">2</text>
<text x="243.8" y="184.8" transform="rotate(-90 243.8 184.8)">2</text>
<text x="250.7" y="181.7">4</text>
<text x="256.6" y="182.8">VIN</text>
<text x="262.4" y="185.4">GND</text>
<text x="263.6" y="182.8">SW</text>
<text x="271.8" y="184.3">2</text>
<text x="271.8" y="181.7">3</text>
<text x="298.1" y="185.8" transform="rotate(-90 298.1 185.8)">2</text>
<text x="303.2" y="185.8" transform="rotate(-90 303.2 185.8)">2</text>
<text x="139.1" y="189.6" transform="rotate(-90 139.1 189.6)">3</text>
<text x="156.4" y="188.6">14</text>
<text x="163.4" y="189.7">RESET#</text>
<text x="175.9" y="189.7">DSR#</text>
<text x="176" y="187.1">DTR#</text>
<text x="186.3" y="186">1</text>
<text x="186.3" y="188.6">7</text>
<text x="186.3" y="191.1">8</text>
<text x="250.7" y="186.8">5</text>
<text x="256.6" y="187.9">FB</text>
<text x="262.5" y="187.9">RUN</text>
<text x="271.8" y="186.8">1</text>
<text x="112.6" y="194.7">1</text>
<text x="126.1" y="194.7">2</text>
<text x="130.3" y="194.7">1</text>
<text x="175.8" y="192.2">DCD#</text>
<text x="178.3" y="194.8">RI#</text>
<text x="186.3" y="193.6">5</text>
<text x="214.5" y="193.2" transform="rotate(-90 214.5 193.2)">1</text>
<text x="228" y="193.2" transform="rotate(-90 228 193.2)">1</text>
<text x="243.8" y="193.2" transform="rotate(-90 243.8 193.2)">1</text>
<text x="283.1" y="193.2" transform="rotate(-90 283.1 193.2)">1</text>
<text x="286.2" y="193.2" transform="rotate(-90 286.2 193.2)">1</text>
<text x="298.1" y="194.2" transform="rotate(-90 298.1 194.2)">1</text>
<text x="303.2" y="194.2" transform="rotate(-90 303.2 194.2)">1</text>
<text x="139.1" y="201.6" transform="rotate(-90 139.1 201.6)">2</text>
<text x="174.5" y="202.4">CBUS1</text>
<text x="174.5" y="199.8">CBUS0</text>
<text x="186.3" y="203.8">10</text>
<text x="186.3" y="201.3">17</text>
<text x="186.3" y="198.7">18</text>
<text x="139.1" y="207.4" transform="rotate(-90 139.1 207.4)">2</text>
<text x="174.5" y="204.9">CBUS2</text>
<text x="174.5" y="207.5">CBUS3</text>
<text x="186.3" y="206.3">19</text>
<text x="112.6" y="212.4">1</text>
<text x="126.1" y="212.4">2</text>
<text x="130.3" y="212.4">1</text>
<text x="139.1" y="219.4" transform="rotate(-90 139.1 219.4)">3</text>
<text x="172" y="217.1" transform="rotate(-90 172 217.1)">GND_1</text>
<text x="174.5" y="217.1" transform="rotate(-90 174.5 217.1)">GND_2</text>
<text x="170.9" y="222.9" transform="rotate(-90 170.9 222.9)">6</text>
<text x="173.4" y="224.1" transform="rotate(-90 173.4 224.1)">16</text>
</g>
<text font-size="1.8" fill="#c90d0c" x="283.4" y="82.3">Lithium Protection</text>
<g font-size="1.8" fill="#808080">
<text x="233.7" y="135.6">BATT_SW</text>
<text x="115.2" y="139.5">ESP32-WROOM-32D</text>
<text x="233.7" y="145.8">JS102011SAQN</text>
</g>
<g font-size="1.4" fill="#808080">
<text x="280.8" y="67.5">IC6 DW01A</text>
<text x="307.5" y="71.4">VBAT-</text>
<text x="90.5" y="76.9">3.3V</text>
<text x="157.3" y="77.4" transform="rotate(-90 157.3 77.4)">3.3V</text>
<text x="258.7" y="72.1">VBUS</text>
<text x="110.1" y="78.7">EN</text>
<text x="154.6" y="81.5">0</text>
<text x="181.6" y="81.6" transform="rotate(-90 181.6 81.6)">EN</text>
<text x="191.3" y="79.9" transform="rotate(-90 191.3 79.9)">EN</text>
<text x="211.7" y="79.7">D+</text>
<text x="212" y="82.3">D-</text>
<text x="254.9" y="79.7">D-</text>
<text x="254.9" y="82.3">D+</text>
<text x="106.1" y="86.1">EN</text>
<text x="106.5" y="89.1">VP</text>
<text x="154.6" y="86.6">SD_HOST_D1</text>
<text x="154.8" y="89.1">D5</text>
<text x="154.8" y="84">SD_HOST_D0</text>
<text x="312.4" y="86.6">100</text>
<text x="316.5" y="86.6">R16</text>
<text x="326.5" y="86.6">VBAT+</text>
<text x="106.4" y="91.7">VN</text>
<text x="154.6" y="91.7">SD_HOST_D2</text>
<text x="154.6" y="94.2">SD_HOST_D3</text>
<text x="189" y="95.5">GND</text>
<text x="198.9" y="94.1" transform="rotate(-90 198.9 94.1)">LED</text>
<text x="261.4" y="93.5" transform="rotate(-90 261.4 93.5)">GND</text>
<text x="271.8" y="94.2" transform="rotate(-90 271.8 94.2)">R17</text>
<text x="307.6" y="92.2" transform="rotate(-90 307.6 92.2)">100nf</text>
<text x="325.9" y="91.2" transform="rotate(-90 325.9 91.2)">100nf</text>
<text x="326.1" y="96" transform="rotate(-90 326.1 96)">C25</text>
<text x="105.8" y="96.7">D34</text>
<text x="105.8" y="99.3">D35</text>
<text x="154.6" y="101.8">TX_DWM</text>
<text x="154.6" y="96.7">SD_HOST_CLK</text>
<text x="154.6" y="99.3">SD_HOST_CMD</text>
<text x="177.8" y="99.8" transform="rotate(-90 177.8 99.8)">RESET</text>
<text x="179" y="99.6" transform="rotate(-90 179 99.6)">1825966-1</text>
<text x="271.8" y="98.3" transform="rotate(-90 271.8 98.3)">1k</text>
<text x="277.8" y="100.3">Q4</text>
<text x="285.4" y="100.3">FS8205A</text>
<text x="307.5" y="101.3">VBAT-</text>
<text x="307.8" y="97.3" transform="rotate(-90 307.8 97.3)">C24</text>
<text x="101.8" y="106.9">U0RXD</text>
<text x="102" y="104.4">U0TXD</text>
<text x="154.6" y="104.4">RX_DWM</text>
<text x="154.6" y="106.9">BUTTON1</text>
<text x="179.6" y="104.4">GND</text>
<text x="198.9" y="105.1" transform="rotate(-90 198.9 105.1)">R9</text>
<text x="221.1" y="107.2">VBAT+</text>
<text x="221.1" y="104.6">VBAT-</text>
<text x="270.7" y="107.7">GND</text>
<text x="296" y="103.9">VBAT-</text>
<text x="323" y="103.1">GND</text>
<text x="154.6" y="109.4">LED</text>
<text x="154.8" y="112">SDA</text>
<text x="172.3" y="113.3">3.3V</text>
<text x="184.4" y="110.2">GND</text>
<text x="189" y="109.4">+5V</text>
<text x="198.9" y="110" transform="rotate(-90 198.9 110)">330</text>
<text x="154.3" y="117.1">D23</text>
<text x="154.6" y="119.6">D25</text>
<text x="154.6" y="114.5">SCL</text>
<text x="200.7" y="119.8" transform="rotate(-90 200.7 119.8)">LED</text>
<text x="226.3" y="118.3">1k</text>
<text x="231.2" y="118.3">R13</text>
<text x="239.7" y="119.9">CHRG</text>
<text x="249.8" y="119.9">Green</text>
<text x="256.4" y="118.3">CHRG</text>
<text x="264.4" y="116.1" transform="rotate(-90 264.4 116.1)">GND</text>
<text x="279.4" y="116.6">U3 TP4056</text>
<text x="154.6" y="122.1">LED2</text>
<text x="154.6" y="124.7">D27</text>
<text x="172.7" y="122.4" transform="rotate(-90 172.7 122.4)">C15</text>
<text x="178.1" y="122.9" transform="rotate(-90 178.1 122.9)">C16</text>
<text x="191.3" y="122.6" transform="rotate(-90 191.3 122.6)">40k2</text>
<text x="214.5" y="123.2">VBUS</text>
<text x="267.7" y="122.8" transform="rotate(-90 267.7 122.8)">1.2k</text>
<text x="272" y="123.8" transform="rotate(-90 272 123.8)">VBUS</text>
<text x="307.2" y="120.1">VBUS</text>
<text x="307.2" y="125.2">VBAT+</text>
<text x="154.3" y="127.2">D32</text>
<text x="154.3" y="129.8">D33</text>
<text x="172.7" y="129.8" transform="rotate(-90 172.7 129.8)">100nf</text>
<text x="178.1" y="129" transform="rotate(-90 178.1 129)">10nf</text>
<text x="191.3" y="126.5" transform="rotate(-90 191.3 126.5)">R4</text>
<text x="226.6" y="128.5">1k</text>
<text x="231.2" y="128.5">R14</text>
<text x="239.6" y="130">STBY</text>
<text x="250.1" y="129.8">Green</text>
<text x="256.4" y="128.5">STBY</text>
<text x="267.7" y="127.5" transform="rotate(-90 267.7 127.5)">R15</text>
<text x="307.2" y="127.7">STBY</text>
<text x="307.2" y="130.3">CHRG</text>
<text x="172.2" y="137.6">GND</text>
<text x="189" y="137.3" transform="rotate(-90 189 137.3)">D34</text>
<text x="199.5" y="136.9">3.3V</text>
<text x="200.4" y="132.4" transform="rotate(-90 200.4 132.4)">Green</text>
<text x="154.7" y="138.4" transform="rotate(-90 154.7 138.4)">GND</text>
<text x="254" y="141.2">+5V</text>
<text x="305.8" y="144.2">GND</text>
<text x="145.8" y="154.6">C18</text>
<text x="151.7" y="154.9">100nf</text>
<text x="172" y="152.9">VCC</text>
<text x="219.7" y="155.4">SI2301BDS-T1-E3</text>
<text x="232.6" y="155.3">U6</text>
<text x="92.7" y="161">CBUS2</text>
<text x="121.9" y="161">R10</text>
<text x="126.2" y="161">330</text>
<text x="138.5" y="158" transform="rotate(-90 138.5 158)">GND</text>
<text x="209.9" y="161.8">VBUS</text>
<text x="101.6" y="162.3">Green</text>
<text x="112.1" y="162.3">TX</text>
<text x="138.2" y="166.8" transform="rotate(-90 138.2 166.8)">VCC</text>
<text x="145.3" y="162">C19</text>
<text x="150.7" y="162">100nf</text>
<text x="151" y="166.6">VBUS</text>
<text x="241.7" y="164.3">VBAT+</text>
<text x="92.7" y="173.7">CBUS1</text>
<text x="121.7" y="173.7">R12</text>
<text x="126.2" y="173.7">330</text>
<text x="154.3" y="170.1">VCC</text>
<text x="221.5" y="173.4">V+</text>
<text x="266.5" y="169.9">MLF2012A2R2KT000</text>
<text x="266.5" y="168.4">L1</text>
<text x="287.1" y="168.4">3.3V</text>
<text x="101.6" y="175">Green</text>
<text x="112.1" y="175.2">RX</text>
<text x="138" y="177.8" transform="rotate(-90 138 177.8)">GND</text>
<text x="141.5" y="177.8">100nf</text>
<text x="148.6" y="177.8">C17</text>
<text x="192.7" y="179.3">U0TXD</text>
<text x="192.7" y="176.7">U0RXD</text>
<text x="242.3" y="177.2">+5V</text>
<text x="254.1" y="179">IC2</text>
<text x="262.1" y="179">M3406-ADJ</text>
<text x="299.5" y="177.2">3.3V</text>
<text x="140" y="183.7" transform="rotate(-90 140 183.7)">0</text>
<text x="150.5" y="184.4">D+</text>
<text x="150.8" y="181.8">D-</text>
<text x="192.7" y="181.8">RTS</text>
<text x="218.5" y="180">1N5819HW-7</text>
<text x="219.2" y="184.1">D1</text>
<text x="284" y="185.4" transform="rotate(-90 284 185.4)">40k2</text>
<text x="290.3" y="182.6">GND</text>
<text x="149.9" y="190.6" transform="rotate(-90 149.9 190.6)">VCC</text>
<text x="192.7" y="186.9">DTR</text>
<text x="229.9" y="191.7" transform="rotate(-90 229.9 191.7)">C23</text>
<text x="230.1" y="186.6" transform="rotate(-90 230.1 186.6)">100nf</text>
<text x="245.6" y="191.7" transform="rotate(-90 245.6 191.7)">C1</text>
<text x="245.9" y="186.6" transform="rotate(-90 245.9 186.6)">100nf</text>
<text x="284" y="189.2" transform="rotate(-90 284 189.2)">R2</text>
<text x="299.7" y="187.9" transform="rotate(-90 299.7 187.9)">1uf</text>
<text x="305.1" y="187.7" transform="rotate(-90 305.1 187.7)">10nf</text>
<text x="105.3" y="195.5">RTS</text>
<text x="143.5" y="194.5" transform="rotate(-90 143.5 194.5)">MMBT3904-TP</text>
<text x="300" y="192.5" transform="rotate(-90 300 192.5)">C20</text>
<text x="305.3" y="192.5" transform="rotate(-90 305.3 192.5)">C21</text>
<text x="143.5" y="198.1" transform="rotate(-90 143.5 198.1)">Q1</text>
<text x="192.7" y="202.1">CBUS1</text>
<text x="220.2" y="199.6">GND</text>
<text x="261.3" y="198.6">GND</text>
<text x="299.7" y="201.1">GND</text>
<text x="192.7" y="204.7">CBUS2</text>
<text x="105.2" y="213.3">DTR</text>
<text x="107.4" y="220.9">EN</text>
<text x="144" y="218.1" transform="rotate(-90 144 218.1)">Q2 MMBT3904-TP</text>
<text x="161.4" y="221.2">IC1</text>
<text x="176.2" y="221.4">FT231XS-R</text>
<text x="179.3" y="226" transform="rotate(-90 179.3 226)">GND</text>
</g>
</svg>
